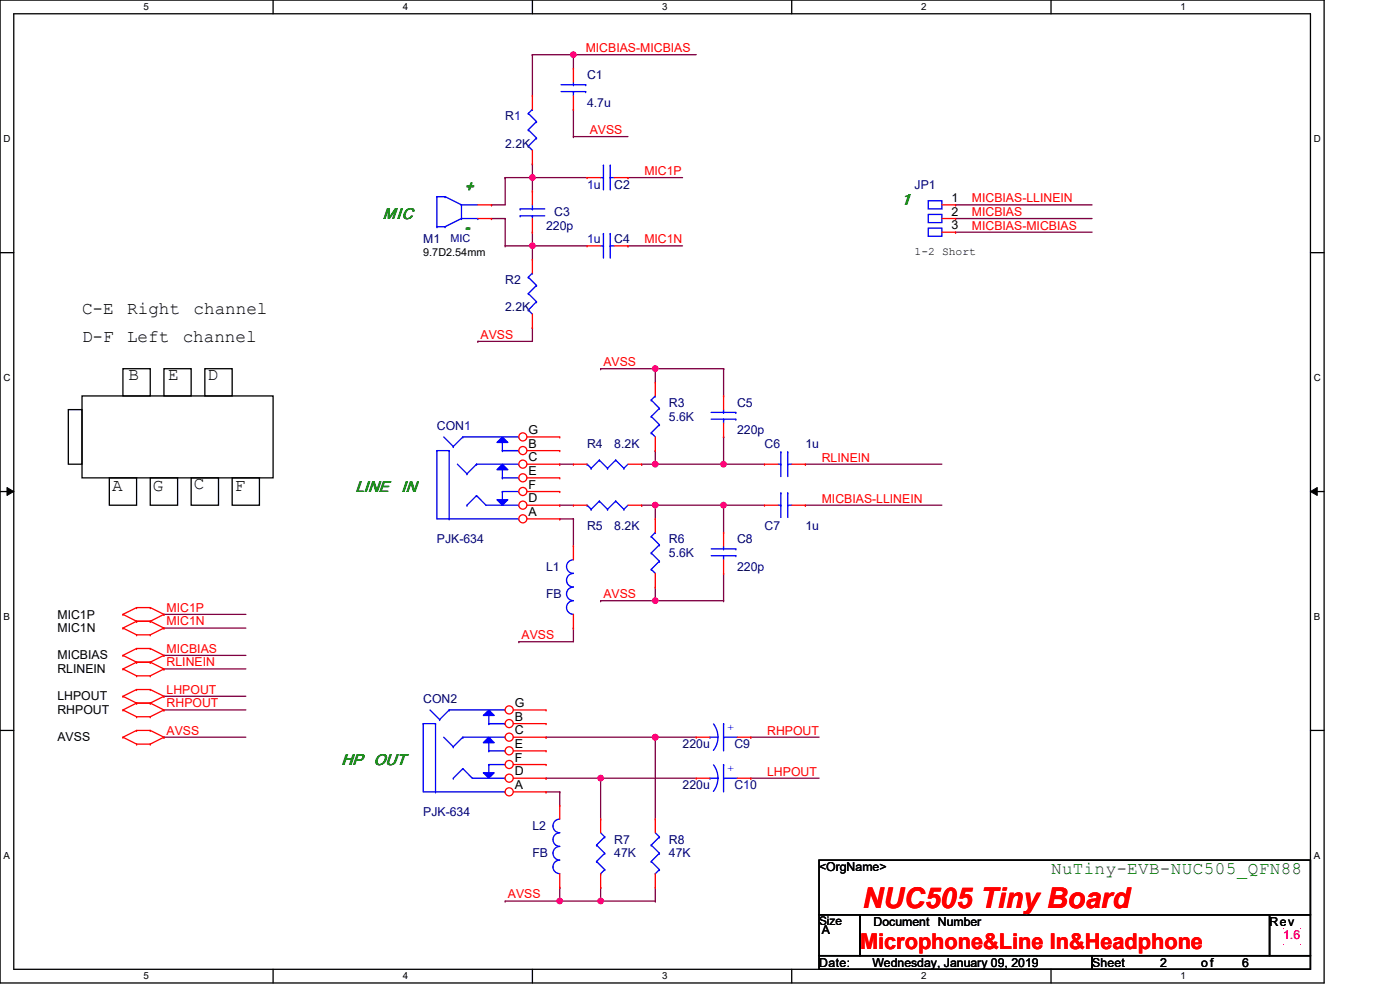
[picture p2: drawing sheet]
<svg xmlns="http://www.w3.org/2000/svg" width="297mm" height="210mm" viewBox="0 0 297 210" stroke-linecap="round" stroke-linejoin="round" font-family="sans-serif">
<path d="M0 0h280.9v208.5h-280.9zM2.9 2.9h275.1v202.7h-275.1z" fill="none" stroke="#000" stroke-width=".28"/>
<g fill="#fff">
<path d="M30.4 .3h1.2v2.3h-1.2z"/>
<path d="M30.4 205.9h1.2v2.3h-1.2z"/>
</g>
<path d="M57.9 0v2.9M57.9 205.6v2.9" fill="none" stroke="#000" stroke-width=".28"/>
<g fill="#fff">
<path d="M85.4 .3h1.2v2.3h-1.2z"/>
<path d="M85.4 205.9h1.2v2.3h-1.2z"/>
</g>
<path d="M112.9 0v2.9M112.9 205.6v2.9" fill="none" stroke="#000" stroke-width=".28"/>
<g fill="#fff">
<path d="M140.4 .3h1.2v2.3h-1.2z"/>
<path d="M140.4 205.9h1.2v2.3h-1.2z"/>
</g>
<path d="M168 0v2.9M168 205.6v2.9" fill="none" stroke="#000" stroke-width=".28"/>
<g fill="#fff">
<path d="M195.5 .3h1.1v2.3h-1.1z"/>
<path d="M195.5 205.9h1.1v2.3h-1.1z"/>
</g>
<path d="M223 0v2.9M223 205.6v2.9" fill="none" stroke="#000" stroke-width=".28"/>
<g fill="#fff">
<path d="M250.5 .3h1.1v2.3h-1.1z"/>
<path d="M250.5 205.9h1.1v2.3h-1.1z"/>
<path d="M.8 28.3h1.5v2.3h-1.5z"/>
<path d="M278.7 28.3h1.5v2.3h-1.5z"/>
<path d="M.8 78.9h1.5v2.3h-1.5z"/>
<path d="M278.7 78.9h1.5v2.3h-1.5z"/>
</g>
<path d="M0 53.6h2.9M278 53.6h2.9" fill="none" stroke="#000" stroke-width=".28"/>
<g fill="#fff">
<path d="M.8 129.6h1.3v2.3h-1.3z"/>
<path d="M278.7 129.6h1.4v2.3h-1.4z"/>
</g>
<path d="M0 104.3h2.9M278 104.3h2.9" fill="none" stroke="#000" stroke-width=".28"/>
<path d="M1.5 103.4l1.4 .9-1.4 .8zM278 104.3l1.4-.9v1.7z" fill="#000"/>
<path d="M1.5 103.4l1.4 .9-1.4 .8zM278 104.3l1.4-.9v1.7z" fill="none" stroke="#000" stroke-width=".21"/>
<g fill="#fff">
<path d="M.7 180.3h1.5v2.3h-1.5z"/>
<path d="M278.7 180.3h1.4v2.3h-1.4z"/>
</g>
<path d="M26.1 78.2h5.8v5.8h-5.8zM34.8 78.2h5.8v5.8h-5.8zM43.5 78.2h5.8v5.8h-5.8zM14.5 86.9h2.9v11.6h-2.9zM17.4 84h40.5v17.4h-40.5zM23.2 101.4h5.8v5.8h-5.8zM31.9 101.4h5.8v5.8h-5.8zM40.6 101.4h5.8v5.8h-5.8zM49.3 101.4h5.7v5.8h-5.7zM0 154.9h2.9M278 154.9h2.9" fill="none" stroke="#000" stroke-width=".28"/>
<g fill="none" stroke="#800040" stroke-width=".28">
<path d="M118.7 98.5h.1M118.7 98.5h2.9M118.7 110.1h.1M118.7 107.2h.1M118.7 110.1h2.9M118.7 107.2h2.9M121.6 110.1h.1M121.6 110.1v5.7M34.8 139h.1M34.8 139h17.4M121.6 133.2h.1M121.6 133.2v2.9"/>
<path d="M34.8 141.9h.1M34.8 150.6h.1M34.8 156.4h.1M34.8 141.9h17.4M34.8 150.6h17.4M34.8 156.4h17.4M127.4 165.1h.1M127.4 165.1h20.3"/>
</g>
<circle cx="127.4" cy="165.1" r=".57" fill="#f0f"/>
<circle cx="127.4" cy="165.1" r=".57" fill="none" stroke="#f0f" stroke-width=".28"/>
<path d="M139 156.4h.1M139 156.4v17.4" fill="none" stroke="#800040" stroke-width=".28"/>
<circle cx="139" cy="156.4" r=".57" fill="#f0f"/>
<circle cx="139" cy="156.4" r=".57" fill="none" stroke="#f0f" stroke-width=".28"/>
<path d="M139 156.4h.1M139 156.4h8.7M127.4 188.2h.1M127.4 188.2v2.9" fill="none" stroke="#800040" stroke-width=".28"/>
<circle cx="127.4" cy="191.1" r=".57" fill="#f0f"/>
<circle cx="127.4" cy="191.1" r=".57" fill="none" stroke="#f0f" stroke-width=".28"/>
<path d="M115.8 156.4h.1M115.8 156.4h23.2M115.8 165.1h.1M115.8 168h.1M115.8 165.1h11.6M115.8 168h2.9M118.7 168h.1M118.7 168v2.9M118.7 188.2h.1M118.7 188.2v2.9" fill="none" stroke="#800040" stroke-width=".28"/>
<circle cx="139" cy="156.4" r=".57" fill="#f0f"/>
<circle cx="139" cy="156.4" r=".57" fill="none" stroke="#f0f" stroke-width=".28"/>
<g fill="none" stroke="#800040" stroke-width=".28">
<path d="M136.1 98.5h.1M136.1 98.5h17.4M139 95.6h.1M139 98.5h.1M139 95.6v2.9M136.1 107.2h.1M136.1 107.2h2.9M139 107.2h.1M139 107.2v2.9M159.3 156.4h.1M159.3 156.4h14.5M127.4 165.1h.1"/>
<path d="M127.4 165.1v8.7M159.3 165.1h.1M159.3 165.1h14.5"/>
</g>
<circle cx="153.5" cy="98.5" r=".57" fill="#f0f"/>
<circle cx="153.5" cy="98.5" r=".57" fill="none" stroke="#f0f" stroke-width=".28"/>
<circle cx="139" cy="98.5" r=".57" fill="#f0f"/>
<circle cx="139" cy="98.5" r=".57" fill="none" stroke="#f0f" stroke-width=".28"/>
<path d="M153.5 92.7h.1M153.5 98.5h.1M153.5 92.7v5.8M153.5 98.5h8.7M139 107.2h.1M139 107.2h14.5" fill="none" stroke="#800040" stroke-width=".28"/>
<circle cx="153.5" cy="107.1" r=".57" fill="#f0f"/>
<circle cx="153.5" cy="107.1" r=".57" fill="none" stroke="#f0f" stroke-width=".28"/>
<circle cx="139" cy="107.1" r=".57" fill="#f0f"/>
<circle cx="139" cy="107.1" r=".57" fill="none" stroke="#f0f" stroke-width=".28"/>
<g fill="none" stroke="#800040" stroke-width=".28">
<path d="M112.9 37.7h.1M112.9 37.7h11.6M139 78.2h.1M139 78.2v2.9M153.5 78.2h.1M153.5 78.2v5.8M170.9 98.5h.1M170.9 98.5h28.9M153.5 107.2h.1M153.5 107.2v5.7M153.5 107.2h8.7M170.9 107.2h.1"/>
<path d="M170.9 107.2h28.9M139 124.5h.1M139 124.5v2.9M34.8 147.7h.1M34.8 147.7h17.4"/>
</g>
<circle cx="112.9" cy="37.7" r=".57" fill="#f0f"/>
<circle cx="112.9" cy="37.7" r=".57" fill="none" stroke="#f0f" stroke-width=".28"/>
<path d="M121.6 11.6h.1M121.6 11.6h26.1M112.9 34.8h.1M112.9 34.8v2.9M112.9 69.5h.1M112.9 69.5v2.9" fill="none" stroke="#800040" stroke-width=".28"/>
<circle cx="121.6" cy="11.6" r=".57" fill="#f0f"/>
<circle cx="121.6" cy="11.6" r=".57" fill="none" stroke="#f0f" stroke-width=".28"/>
<path d="M112.9 52.2h.1M112.9 52.2h11.6M112.9 52.2v2.8" fill="none" stroke="#800040" stroke-width=".28"/>
<circle cx="112.9" cy="52.1" r=".57" fill="#f0f"/>
<circle cx="112.9" cy="52.1" r=".57" fill="none" stroke="#f0f" stroke-width=".28"/>
<g fill="none" stroke="#800040" stroke-width=".28">
<path d="M112.9 11.6h.1M112.9 11.6v8.7M112.9 11.6h8.7M121.6 11.6h.1M121.6 11.6v2.9M107.2 37.7h.1M107.2 37.7h5.7M107.2 37.7v5.8h-2.9M112.9 37.7h.1M112.9 37.7v2.9M121.6 23.2h.1M121.6 23.2v5.8"/>
<path d="M133.2 37.7h.1M133.2 37.7h11.6M104.3 43.5h.1M104.3 46.4h.1M104.3 46.4h2.9M107.2 46.4h.1M107.2 52.2h.1M107.2 46.4v5.8M112.9 49.3h.1M112.9 49.3v2.9h-5.7M133.2 52.2h.1M133.2 52.2h11.6"/>
<path d="M202.7 46.4h.1M202.7 43.5h.1M202.7 49.3h.1M202.7 43.5h29M202.7 46.4h29M202.7 49.3h29M34.8 130.3h.1M34.8 133.2h.1M34.8 130.3h17.4M34.8 133.2h17.4M107.2 191.1h.1M107.2 191.1h31.8"/>
<path d="M118.7 191.1h.1M127.4 191.1h.1M139 191.1h.1M139 188.2v2.9"/>
</g>
<circle cx="118.7" cy="191.1" r=".57" fill="#f0f"/>
<circle cx="118.7" cy="191.1" r=".57" fill="none" stroke="#f0f" stroke-width=".28"/>
<path d="M110.1 136.1h.1M110.1 136.1h11.5M127.4 127.4h.1M127.4 127.4h26.1M139 127.4h.1M153.5 127.4h.1M153.5 121.6v5.8" fill="none" stroke="#800040" stroke-width=".28"/>
<circle cx="139" cy="127.4" r=".57" fill="#f0f"/>
<circle cx="139" cy="127.4" r=".57" fill="none" stroke="#f0f" stroke-width=".28"/>
<path d="M121.6 29h.1M121.6 29h11.6M101.4 72.4h.1M101.4 72.4h11.5M127.4 78.2h.1M127.4 78.2h26.1M153.5 78.2h.1" fill="none" stroke="#800040" stroke-width=".28"/>
<circle cx="139" cy="78.2" r=".57" fill="#f0f"/>
<circle cx="139" cy="78.2" r=".57" fill="none" stroke="#f0f" stroke-width=".28"/>
<g fill="none" stroke="#f00" stroke-width=".28">
<path d="M26.1 139h.1M26.1 130.3h.1M26.1 133.2h.1M26.1 139l2.9 1.5M26.1 130.3l2.9 1.5M26.1 133.2l2.9 1.5M29 137.6h.1M29 128.9h.1M29 131.8h.1M29 134.7h.1M29 137.6l-2.9 1.4M29 137.6h2.9"/>
<path d="M29 128.9l-2.9 1.4M29 128.9h2.9M29 131.8h2.9M29 131.8l-2.9 1.4M29 134.7h2.9M31.9 137.6h.1M31.9 128.9h.1M31.9 131.8h.1M31.9 134.7h.1M31.9 137.6l2.9 1.4M31.9 128.9l2.9 1.4M31.9 131.8l2.9 1.4"/>
<path d="M34.8 139h.1M34.8 130.3h.1M34.8 133.2h.1M34.8 139l-2.9 1.5M34.8 130.3l-2.9 1.5M34.8 133.2l-2.9 1.5M26.1 141.9h.1M26.1 150.6h.1M26.1 147.7h.1M26.1 156.4h.1M26.1 141.9l2.9 1.5M26.1 150.6l2.9 1.4"/>
<path d="M26.1 147.7l2.9 1.4M26.1 156.4l2.9 1.4M29 140.5h.1M29 143.4h.1M29 149.1h.1M29 152h.1M29 146.3h.1M29 154.9h.1M29 157.8h.1M29 140.5h2.9M29 140.5l-2.9 1.4M29 143.4h2.9"/>
<path d="M29 149.1l-2.9 1.5M29 149.1h2.9M29 152h2.9M29 146.3l-2.9 1.4M29 146.3h2.9M29 154.9l-2.9 1.5M29 154.9h2.9M29 157.8h2.9M31.9 140.5h.1M31.9 143.4h.1M31.9 149.1h.1M31.9 152h.1"/>
<path d="M31.9 146.3h.1M31.9 154.9h.1M31.9 157.8h.1M31.9 140.5l2.9 1.4M31.9 149.1l2.9 1.5M31.9 146.3l2.9 1.4M31.9 154.9l2.9 1.5M34.8 141.9h.1M34.8 150.6h.1M34.8 147.7h.1M34.8 156.4h.1M34.8 141.9l-2.9 1.5"/>
<path d="M34.8 150.6l-2.9 1.4M34.8 147.7l-2.9 1.4M34.8 156.4l-2.9 1.4"/>
</g>
<path d="M173.8 182.5h104.2v11.5h-104.2zM173.8 194h8.7v8.7h-8.7zM182.5 194h86.8v8.7h-86.8zM269.3 194h8.7v8.7h-8.7zM173.8 202.7h57.9v2.9h-57.9zM231.7 202.7h46.3v2.9h-46.3z" fill="none" stroke="#000" stroke-width=".28"/>
<g fill="#f0f">
<path d="M272.1 196.8h.2v.2h-.2z"/>
<path d="M275.9 196.8h.2v.2h-.2z"/>
<path d="M275.9 200.3h.2v.2h-.2z"/>
<path d="M272.1 200.3h.2v.2h-.2z"/>
</g>
<path d="M173.8 182.5h104.2v11.5h-104.2zM173.8 194h8.7v8.7h-8.7zM182.5 194h86.8v8.7h-86.8zM269.3 194h8.7v8.7h-8.7zM173.8 202.7h57.9v2.9h-57.9zM231.7 202.7h46.3v2.9h-46.3z" fill="none" stroke="#000" stroke-width=".28"/>
<g fill="#f0f">
<path d="M272.1 196.8h.2v.2h-.2z"/>
<path d="M275.9 196.8h.2v.2h-.2z"/>
<path d="M275.9 200.3h.2v.2h-.2z"/>
<path d="M272.1 200.3h.2v.2h-.2z"/>
</g>
<path d="M173.8 182.5h104.2v11.5h-104.2zM173.8 194h8.7v8.7h-8.7zM182.5 194h86.8v8.7h-86.8zM269.3 194h8.7v8.7h-8.7zM173.8 202.7h57.9v2.9h-57.9zM231.7 202.7h46.3v2.9h-46.3z" fill="none" stroke="#000" stroke-width=".28"/>
<g fill="#f0f">
<path d="M272.1 196.8h.2v.2h-.2z"/>
<path d="M275.9 196.8h.2v.2h-.2z"/>
<path d="M275.9 200.3h.2v.2h-.2z"/>
<path d="M272.1 200.3h.2v.2h-.2z"/>
</g>
<g fill="none" stroke="#00f" stroke-width=".28">
<path d="M127.4 37.7h.6M128 37.7h.1M128 35.1h.1M128 35.1v5.2M129.5 35.1h.1M129.5 37.7h.1M129.5 37.7h.8M129.5 35.1v5.2M92.7 48.1h.1M92.7 41.7h.1M92.7 41.7h1.7M92.7 48.1h1.7"/>
<path d="M92.7 41.7v6.4M94.4 41.7h.1M94.4 48.1h.1M94.4 41.7l3.5 1.8M97.9 43.5h.1M97.9 46.4h.1M97.9 43.5v2.9M97.9 46.4l-3.5 1.7M97.9 43.5h3.5M97.9 46.4h3.5M101.4 46.4h.1M110.3 44.3h.1"/>
<path d="M110.3 45.8h.1M110.3 44.3h5.3M110.3 45.8h5.3M112.1 58.8h.1M112.1 58.8l1.7 1.7M112.9 45.8h.1M112.9 44.3h.1M112.9 57.9h.1M112.9 43.5v.8M112.9 45.8v.6M112.9 57.9l-.8 .9M196.9 45.5h2.9v1.7h-2.9z"/>
<path d="M196.9 48.4h2.9v1.7h-2.9zM196.9 42.6h2.9v1.7h-2.9zM112.1 65.8h.1M112.1 62.3h.1M112.1 65.8l.8 .8M112.1 62.3l1.7 1.7M113.8 64h.1M113.8 60.5h.1M113.8 64l-1.7 1.8M113.8 60.5l-1.7 1.8M124.5 98.5h.1M124.5 98.5l.9 .8"/>
<path d="M125.4 99.3h.1M127.1 97.6h.1M127.1 97.6l1.8 1.7M127.1 97.6l-1.7 1.7M128.9 99.3h.1M130.6 97.6h.1M130.6 97.6l1.8 1.7M130.6 97.6l-1.7 1.7M132.4 99.3h.1M133.2 98.5l-.8 .8M138.2 91.8h.1M138.2 88.3h.1"/>
<path d="M138.2 84.9h.1M138.2 91.8l.8 .9M138.2 88.3l1.7 1.8M138.2 84.9l1.7 1.7M139 84h.1M139 84l-.8 .9M139.9 90.1h.1M139.9 86.6h.1M139.9 90.1l-1.7 1.7M139.9 86.6l-1.7 1.7M165.1 98.5h.6M165.7 98.5h.1"/>
<path d="M165.7 95.9h.1M165.7 95.9v5.2M167.1 95.9h.1M167.1 98.5h.1M167.1 95.9v5.2M167.1 98.5h.9M121.6 118.7a1.44 1.44 0 0 0-1.4 1.5 1.44 1.44 0 0 0 1.4 1.4M124.5 107.2h.1M124.5 107.2l.9 .8M125.4 108h.1M127.1 106.3h.1M127.1 106.3l1.8 1.7"/>
<path d="M127.1 106.3l-1.7 1.7M128.9 108h.1M130.6 106.3h.1M130.6 106.3l1.8 1.7M130.6 106.3l-1.7 1.7M132.4 108h.1M133.2 107.2l-.8 .8M138.2 117.3h.1M138.2 113.8h.1M138.2 117.3l1.7 1.7M138.2 113.8l1.7 1.8M139 112.9h.1"/>
<path d="M139 112.9l-.8 .9M139.9 119h.1M139.9 115.6h.1M139.9 119l-1.7 1.8M139.9 115.6l-1.7 1.7M150.9 117.9h5.2M150.9 116.4h5.2M153.5 116.4h.1M153.5 117.9h.1M153.5 115.8v.6M153.5 117.9v.8M156.1 117.9h.1"/>
<path d="M156.1 116.4h.1M165.1 107.2h.6M165.7 107.2h.1M165.7 104.6h.1M165.7 104.6v5.2M167.1 104.6h.1M167.1 107.2h.1M167.1 107.2h.9M167.1 104.6v5.2M121.6 127.4a1.44 1.44 0 0 0-1.4 1.5 1.44 1.44 0 0 0 1.4 1.4M121.6 121.6a1.45 1.45 0 0 0-1.4 1.5 1.45 1.45 0 0 0 1.4 1.4 1.43 1.43 0 0 0-1.4 1.5 1.43 1.43 0 0 0 1.4 1.4M138.2 120.8h.1"/>
<path d="M138.2 120.8l.8 .8M118.7 179.6a1.45 1.45 0 0 0-1.4 1.4 1.45 1.45 0 0 0 1.4 1.5 1.43 1.43 0 0 0-1.4 1.4 1.43 1.43 0 0 0 1.4 1.4M118.7 173.8a1.45 1.45 0 0 0-1.4 1.4 1.45 1.45 0 0 0 1.4 1.5 1.44 1.44 0 0 0-1.4 1.4 1.44 1.44 0 0 0 1.4 1.4M138.2 179.3h.1M138.2 179.3l1.7 1.7M139 176.7l.9 .8M139.9 177.5h.1M139.9 177.5l-1.7 1.8M150.6 165.1h.1M150.6 165.1h1.7M151.4 162.2l.7 1.4 .2 1.5M152.3 165.1l-.2 1.5-.8 1.3"/>
<path d="M153.5 162.2h.1M153.5 165.1h.1M153.5 162.2v5.8M153.5 165.1h2.9M138.2 182.7h.1M138.2 182.7l1.7 1.8M139 185.3h.1M139.9 181h.1M139.9 184.5h.1M139.9 181l-1.7 1.7M139.9 184.5l-.9 .8"/>
</g>
<g fill="none" stroke="#f00" stroke-width=".28">
<path d="M124.5 37.7h.1M124.5 37.7h2.9M130.3 37.7h2.9M133.2 37.7h.1M101.4 43.5h2.9M101.4 46.4h2.9M104.3 43.5h.1M104.3 46.4h.1M112.9 49.3h.1M112.9 40.6h.1M112.9 55h.1M112.9 40.6v2.9"/>
<path d="M112.9 46.4v2.9M112.9 55v2.9M199.8 43.5h2.9M199.8 46.4h2.9M199.8 49.3h2.9M202.7 43.5h.1M202.7 46.4h.1M202.7 49.3h.1M112.9 69.5h.1M112.9 66.6v2.9M121.6 98.5h.1M121.6 98.5h2.9"/>
<path d="M133.2 98.5h2.9M136.1 98.5h.1M139 95.6h.1M139 81.1h.1M139 81.1v2.9M139 92.7v2.9M162.2 98.5h.1M162.2 98.5h2.9M168 98.5h2.9M170.9 98.5h.1M121.6 107.2h.1M121.6 115.8h.1"/>
<path d="M121.6 107.2h2.9M121.6 115.8v2.9M133.2 107.2h2.9M136.1 107.2h.1M139 110.1h.1M139 110.1v2.8M153.5 112.9h.1M153.5 112.9v2.9M153.5 118.7v2.9M162.2 107.2h.1M162.2 107.2h2.9M168 107.2h2.9"/>
<path d="M170.9 107.2h.1M121.6 133.2h.1M121.6 130.3v2.9M139 124.5h.1M139 121.6v2.9M153.5 121.6h.1M118.7 170.9h.1M118.7 170.9v2.9M139 173.8h.1M139 173.8v2.9M147.7 165.1h.1M147.7 165.1h2.9"/>
<path d="M156.4 165.1h2.9M159.3 165.1h.1M118.7 188.2h.1M118.7 185.3v2.9M139 188.2h.1M139 185.3v2.9"/>
</g>
<path d="M103.7 156.4l1.1 1.1h-2.3z" fill="#00f"/>
<path d="M103.7 156.4l1.1 1.1h-2.3z" fill="none" stroke="#00f" stroke-width=".28"/>
<path d="M102.5 163.9h2.3l-1.1 1.2z" fill="#00f"/>
<g fill="none" stroke="#00f" stroke-width=".28">
<path d="M89.8 153.5h.1M89.8 153.5h2.6M89.8 153.5v14.5h17.4M92.4 153.5h.1M92.4 153.5v14.5M94.1 156.4l2.1 2M96.2 158.4h.1M98.2 156.4h.1M98.2 156.4l-2 2M98.2 156.4h9M103.7 159.3h.1M103.7 153.5h3.5"/>
<path d="M103.7 157.5v1.8M103.7 159.3h3.5M107.2 156.4h.1M107.2 159.3h.1M107.2 153.5h.1M92.4 168h.1M96.2 165.1h.1M98.2 163h.1M98.2 163l2 2.1h7M98.2 163l-2 2.1M102.5 163.9h2.3l-1.1 1.2zM103.7 162.2h.1"/>
<path d="M103.7 162.2v1.7M103.7 162.2h3.5M107.2 168h.1M107.2 165.1h.1M107.2 162.2h.1"/>
</g>
<path d="M103.7 150.6l1.1 1.2h-2.3z" fill="#00f"/>
<path d="M91.2 150.6l2.1 2M93.3 152.6h.1M95.3 150.6h.1M95.3 150.6h11.9M95.3 150.6l-2 2M103.7 150.6l1.1 1.2h-2.3zM103.7 153.5h.1M103.7 153.5h3.5M103.7 151.8v1.7M107.2 153.5h.1M107.2 150.6h.1" fill="none" stroke="#00f" stroke-width=".28"/>
<circle cx="108" cy="156.4" r=".86" fill="#fff"/>
<g fill="none" stroke="#f00" stroke-width=".28">
<path d="M108.9 156.4h6.9M115.8 156.4h.1"/>
<circle cx="108" cy="156.4" r=".86"/>
</g>
<circle cx="108" cy="159.3" r=".86" fill="#fff"/>
<g fill="none" stroke="#f00" stroke-width=".28">
<path d="M108.9 159.3h6.9M115.8 159.3h.1"/>
<circle cx="108" cy="159.3" r=".86"/>
</g>
<circle cx="108" cy="162.2" r=".86" fill="#fff"/>
<g fill="none" stroke="#f00" stroke-width=".28">
<path d="M108.9 162.2h6.9M115.8 162.2h.1"/>
<circle cx="108" cy="162.2" r=".86"/>
</g>
<circle cx="108" cy="165.1" r=".86" fill="#fff"/>
<g fill="none" stroke="#f00" stroke-width=".28">
<path d="M108.9 165.1h6.9M115.8 165.1h.1"/>
<circle cx="108" cy="165.1" r=".86"/>
</g>
<circle cx="108" cy="168" r=".86" fill="#fff"/>
<g fill="none" stroke="#f00" stroke-width=".28">
<path d="M108.9 168h6.9M115.8 168h.1"/>
<circle cx="108" cy="168" r=".86"/>
</g>
<circle cx="108" cy="153.5" r=".86" fill="#fff"/>
<g fill="none" stroke="#f00" stroke-width=".28">
<path d="M108.9 153.5h6.9M115.8 153.5h.1"/>
<circle cx="108" cy="153.5" r=".86"/>
</g>
<circle cx="108" cy="150.6" r=".86" fill="#fff"/>
<g fill="none" stroke="#f00" stroke-width=".28">
<path d="M121.6 14.5h.1M121.6 14.5v2.9M112.9 34.8h.1M112.9 20.3h.1M112.9 20.3v2.9M112.9 31.9v2.9M121.6 23.2h.1M121.6 20.3v2.9M108.9 150.6h6.9M115.8 150.6h.1"/>
<circle cx="108" cy="150.6" r=".86"/>
</g>
<g fill="none" stroke="#00f" stroke-width=".28">
<path d="M119 19.4h5.2M119 18h5.2M121.6 18h.1M121.6 19.4h.1M121.6 17.4v.6M121.6 19.4v.9M124.2 19.4h.1M124.2 18h.1M112.1 31h.1M112.1 27.5h.1M112.1 24.1h.1M112.1 31l.8 .9"/>
<path d="M112.1 27.5l1.7 1.8M112.1 24.1l1.7 1.7M112.9 23.2h.1M112.9 23.2l-.8 .9M113.8 29.3h.1M113.8 25.8h.1M113.8 29.3l-1.7 1.7M113.8 25.8l-1.7 1.7"/>
</g>
<path d="M106.6 98.5l1.1 1.1h-2.3z" fill="#00f"/>
<path d="M106.6 98.5l1.1 1.1h-2.3z" fill="none" stroke="#00f" stroke-width=".28"/>
<path d="M105.4 106h2.3l-1.1 1.2z" fill="#00f"/>
<g fill="none" stroke="#00f" stroke-width=".28">
<path d="M92.7 95.6h.1M92.7 95.6h2.6M92.7 95.6v14.5h17.4M95.3 95.6h.1M95.3 95.6v14.5M97 98.5l2.1 2M101.1 98.5h.1M101.1 98.5l-2 2M101.1 98.5h9M106.6 95.6h3.5M106.6 99.6v1.8M110.1 98.5h.1"/>
<path d="M110.1 95.6h.1M95.3 110.1h.1M99.1 100.5h.1M99.1 107.2h.1M101.1 105.1h.1M101.1 105.1l2 2.1h7M101.1 105.1l-2 2.1M105.4 106h2.3l-1.1 1.2zM106.6 104.3h.1M106.6 101.4h.1M106.6 104.3v1.7M106.6 104.3h3.5"/>
<path d="M106.6 101.4h3.5M110.1 110.1h.1M110.1 107.2h.1M110.1 104.3h.1M110.1 101.4h.1"/>
</g>
<path d="M106.6 92.7l1.1 1.2h-2.3z" fill="#00f"/>
<path d="M94.1 92.7l2.1 2M96.2 94.7h.1M98.2 92.7h.1M98.2 92.7h11.9M98.2 92.7l-2 2M106.6 92.7l1.1 1.2h-2.3zM106.6 95.6h.1M106.6 95.6h3.5M106.6 93.9v1.7M110.1 95.6h.1M110.1 92.7h.1" fill="none" stroke="#00f" stroke-width=".28"/>
<circle cx="110.9" cy="98.5" r=".86" fill="#fff"/>
<g fill="none" stroke="#f00" stroke-width=".28">
<path d="M111.8 98.5h6.9M118.7 98.5h.1"/>
<circle cx="110.9" cy="98.5" r=".86"/>
</g>
<circle cx="110.9" cy="101.4" r=".86" fill="#fff"/>
<g fill="none" stroke="#f00" stroke-width=".28">
<path d="M111.8 101.4h6.9M118.7 101.4h.1"/>
<circle cx="110.9" cy="101.4" r=".86"/>
</g>
<circle cx="110.9" cy="104.3" r=".86" fill="#fff"/>
<g fill="none" stroke="#f00" stroke-width=".28">
<path d="M111.8 104.3h6.9M118.7 104.3h.1"/>
<circle cx="110.9" cy="104.3" r=".86"/>
</g>
<circle cx="110.9" cy="107.2" r=".86" fill="#fff"/>
<g fill="none" stroke="#f00" stroke-width=".28">
<path d="M111.8 107.2h6.9M118.7 107.2h.1"/>
<circle cx="110.9" cy="107.2" r=".86"/>
</g>
<circle cx="110.9" cy="110.1" r=".86" fill="#fff"/>
<g fill="none" stroke="#f00" stroke-width=".28">
<path d="M111.8 110.1h6.9M118.7 110.1h.1"/>
<circle cx="110.9" cy="110.1" r=".86"/>
</g>
<circle cx="110.9" cy="95.6" r=".86" fill="#fff"/>
<g fill="none" stroke="#f00" stroke-width=".28">
<path d="M111.8 95.6h6.9M118.7 95.6h.1"/>
<circle cx="110.9" cy="95.6" r=".86"/>
</g>
<circle cx="110.9" cy="92.7" r=".86" fill="#fff"/>
<g fill="none" stroke="#f00" stroke-width=".28">
<path d="M124.5 52.2h.1M124.5 52.2h2.9M130.3 52.2h2.9M133.2 52.2h.1M111.8 92.7h6.9M118.7 92.7h.1M153.5 84h.1M153.5 92.7h.1M153.5 84v2.9M153.5 89.8v2.9M147.7 156.4h.1M147.7 156.4h2.9"/>
<path d="M156.4 156.4h2.9M159.3 156.4h.1M127.4 173.8h.1M127.4 173.8v2.9M127.4 188.2h.1M127.4 185.3v2.9"/>
<circle cx="110.9" cy="92.7" r=".86"/>
</g>
<g fill="none" stroke="#00f" stroke-width=".28">
<path d="M127.4 52.2h.6M128 52.2h.1M128 49.5h.1M128 49.5v5.3M129.5 49.5h.1M129.5 52.2h.1M129.5 52.2h.8M129.5 49.5v5.3M150.9 88.9h5.2M150.9 87.5h5.2M153.5 87.5h.1M153.5 88.9h.1"/>
<path d="M153.5 86.9v.6M153.5 88.9v.9M156.1 88.9h.1M156.1 87.5h.1M150.6 156.4h.1M150.6 156.4h1.7M151.4 153.6l.7 1.3 .2 1.5M152.3 156.4l-.2 1.5-.8 1.3M153.5 153.5h.1M153.5 156.4h.1M153.5 156.4h2.9M153.5 153.5v5.8"/>
<path d="M126.6 179.3h.1M126.6 179.3l1.7 1.7M127.4 176.7l.9 .8M128.3 177.5h.1M128.3 177.5l-1.7 1.8M126.6 182.7h.1M126.6 182.7l1.7 1.8M127.4 185.3h.1M128.3 181h.1M128.3 184.5h.1M128.3 181l-1.7 1.7M128.3 184.5l-.9 .8"/>
</g>
<circle cx="127.4" cy="165.1" r=".57" fill="#f0f"/>
<circle cx="127.4" cy="165.1" r=".57" fill="none" stroke="#f0f" stroke-width=".28"/>
<circle cx="139" cy="156.4" r=".57" fill="#f0f"/>
<circle cx="139" cy="156.4" r=".57" fill="none" stroke="#f0f" stroke-width=".28"/>
<circle cx="127.4" cy="191.1" r=".57" fill="#f0f"/>
<circle cx="127.4" cy="191.1" r=".57" fill="none" stroke="#f0f" stroke-width=".28"/>
<circle cx="139" cy="156.4" r=".57" fill="#f0f"/>
<circle cx="139" cy="156.4" r=".57" fill="none" stroke="#f0f" stroke-width=".28"/>
<circle cx="153.5" cy="98.5" r=".57" fill="#f0f"/>
<circle cx="153.5" cy="98.5" r=".57" fill="none" stroke="#f0f" stroke-width=".28"/>
<circle cx="139" cy="98.5" r=".57" fill="#f0f"/>
<circle cx="139" cy="98.5" r=".57" fill="none" stroke="#f0f" stroke-width=".28"/>
<circle cx="153.5" cy="107.1" r=".57" fill="#f0f"/>
<circle cx="153.5" cy="107.1" r=".57" fill="none" stroke="#f0f" stroke-width=".28"/>
<circle cx="139" cy="107.1" r=".57" fill="#f0f"/>
<circle cx="139" cy="107.1" r=".57" fill="none" stroke="#f0f" stroke-width=".28"/>
<circle cx="112.9" cy="37.7" r=".57" fill="#f0f"/>
<circle cx="112.9" cy="37.7" r=".57" fill="none" stroke="#f0f" stroke-width=".28"/>
<circle cx="121.6" cy="11.6" r=".57" fill="#f0f"/>
<circle cx="121.6" cy="11.6" r=".57" fill="none" stroke="#f0f" stroke-width=".28"/>
<circle cx="112.9" cy="52.1" r=".57" fill="#f0f"/>
<circle cx="112.9" cy="52.1" r=".57" fill="none" stroke="#f0f" stroke-width=".28"/>
<circle cx="118.7" cy="191.1" r=".57" fill="#f0f"/>
<circle cx="118.7" cy="191.1" r=".57" fill="none" stroke="#f0f" stroke-width=".28"/>
<circle cx="139" cy="127.4" r=".57" fill="#f0f"/>
<circle cx="139" cy="127.4" r=".57" fill="none" stroke="#f0f" stroke-width=".28"/>
<circle cx="139" cy="78.2" r=".57" fill="#f0f"/>
<circle cx="139" cy="78.2" r=".57" fill="none" stroke="#f0f" stroke-width=".28"/>
<text font-size="6.1" fill="#f00" x="183" y="192.6">NUC505 Tiny Board</text>
<text font-size="4.6" fill="#f00" x="182.5" y="201.2">Microphone&amp;Line In&amp;Headphone</text>
<g font-size="3.7">
<text x="17.4" y="66.7">C-E</text>
<text x="27" y="66.7">Right</text>
<text x="41.1" y="66.7">channel</text>
<text x="17.4" y="72.5">D-F</text>
<text x="26.9" y="72.5">Left</text>
<text x="38.8" y="72.5">channel</text>
<text x="27.2" y="80.6">B</text>
<text x="35.6" y="80.6">E</text>
<text x="44" y="80.6">D</text>
<text x="23.8" y="104.1">A</text>
<text x="32.4" y="104.1">G</text>
<text x="41.1" y="103.8">C</text>
<text x="49.8" y="104.1">F</text>
</g>
<text font-size="3.7" fill="#008000" x="223" y="185.4">NuTiny-EVB-NUC505_QFN88</text>
<g font-size="3.4" fill="#008000">
<text x="98.5" y="40.7">+</text>
<text x="81.2" y="46.4">MIC</text>
<text x="191.1" y="43.6">1</text>
<text x="98.5" y="49.4">-</text>
<text x="75.4" y="104.3">LINE</text>
<text x="85.2" y="104.3">IN</text>
<text x="72.5" y="162.2">HP</text>
<text x="79.3" y="162.2">OUT</text>
</g>
<g font-size="2.6" fill="#f00">
<text x="124.2" y="11">MICBIAS-MICBIAS</text>
<text x="125.1" y="28.4">AVSS</text>
<text x="136.7" y="37.1">MIC1P</text>
<text x="206.2" y="45.8">MICBIAS</text>
<text x="206.2" y="42.9">MICBIAS-LLINEIN</text>
<text x="136.7" y="51.6">MIC1N</text>
<text x="206.2" y="48.7">MICBIAS-MICBIAS</text>
<text x="101.9" y="71.8">AVSS</text>
<text x="128" y="77.6">AVSS</text>
<text x="174.3" y="97.9">RLINEIN</text>
<text x="174.3" y="106.6">MICBIAS-LLINEIN</text>
<text x="35.3" y="129.8">MIC1P</text>
<text x="128" y="126.9">AVSS</text>
<text x="35.3" y="132.7">MIC1N</text>
<text x="110.6" y="135.6">AVSS</text>
<text x="35.3" y="138.5">MICBIAS</text>
<text x="35.3" y="141.3">RLINEIN</text>
<text x="35.3" y="147.1">LHPOUT</text>
<text x="35.3" y="150">RHPOUT</text>
<text x="35.3" y="155.8">AVSS</text>
<text x="162.8" y="155.8">RHPOUT</text>
<text x="162.8" y="164.5">LHPOUT</text>
<text x="107.7" y="190.6">AVSS</text>
</g>
<g font-size="2.6" fill="#000080">
<text x="124.5" y="16.8">C1</text>
<text x="124.5" y="22.6">4.7u</text>
<text x="107.2" y="25.5">R1</text>
<text x="107.2" y="31.3">2.2K</text>
<text x="124.5" y="40">1u</text>
<text x="130.3" y="40">C2</text>
<text x="194" y="40">JP1</text>
<text x="117.6" y="45.8">C3</text>
<text x="89.8" y="51.6">M1</text>
<text x="115.8" y="48.7">220p</text>
<text x="124.5" y="51.6">1u</text>
<text x="130.3" y="51.6">C4</text>
<text x="107.2" y="60.3">R2</text>
<text x="107.2" y="66.1">2.2K</text>
<text x="141.9" y="86.3">R3</text>
<text x="141.9" y="89.2">5.6K</text>
<text x="156.4" y="86.3">C5</text>
<text x="92.7" y="91.2">CON1</text>
<text x="124.5" y="95">R4</text>
<text x="130.3" y="95">8.2K</text>
<text x="156.4" y="92.1">220p</text>
<text x="162.2" y="95">C6</text>
<text x="170.9" y="95">1u</text>
<text x="124.5" y="112.4">R5</text>
<text x="130.3" y="112.4">8.2K</text>
<text x="162.2" y="112.4">C7</text>
<text x="170.9" y="112.4">1u</text>
<text x="92.7" y="115.3">PJK-634</text>
<text x="141.9" y="115.3">R6</text>
<text x="141.9" y="118.2">5.6K</text>
<text x="156.4" y="115.3">C8</text>
<text x="115.8" y="121.1">L1</text>
<text x="156.4" y="121.1">220p</text>
<text x="115.8" y="126.9">FB</text>
<text x="89.8" y="149.2">CON2</text>
<text x="144.8" y="158.7">220u</text>
<text x="155.8" y="158.7">C9</text>
<text x="144.8" y="167.4">220u</text>
<text x="155.8" y="167.4">C10</text>
<text x="89.8" y="173.2">PJK-634</text>
<text x="112.9" y="176.1">L2</text>
<text x="130.3" y="179">R7</text>
<text x="141.9" y="179">R8</text>
<text x="112.9" y="181.9">FB</text>
<text x="130.3" y="181.9">47K</text>
<text x="141.9" y="181.9">47K</text>
</g>
<g font-size="2.6">
<text x="201.8" y="42.9">1</text>
<text x="201.8" y="45.8">2</text>
<text x="201.8" y="48.7">3</text>
<text x="112.1" y="95">B</text>
<text x="112.1" y="92.1">G</text>
<text x="112.1" y="97.9">C</text>
<text x="112.1" y="100.8">E</text>
<text x="112.1" y="103.7">F</text>
<text x="112.1" y="106.6">D</text>
<text x="112.1" y="109.5">A</text>
<text x="12.2" y="131.2">MIC1P</text>
<text x="12.2" y="134.1">MIC1N</text>
<text x="12.2" y="139.9">MICBIAS</text>
<text x="12.2" y="142.8">RLINEIN</text>
<text x="12.2" y="148.6">LHPOUT</text>
<text x="12.2" y="151.5">RHPOUT</text>
<text x="109.2" y="155.8">C</text>
<text x="109.2" y="152.9">B</text>
<text x="109.2" y="150">G</text>
<text x="12.2" y="157.3">AVSS</text>
<text x="109.2" y="158.7">E</text>
<text x="109.2" y="161.6">F</text>
<text x="109.2" y="164.5">D</text>
<text x="109.2" y="167.4">A</text>
<text x="173.8" y="184.8">&lt;OrgName&gt;</text>
<text x="185.3" y="196.4">Document Number</text>
<text x="269.3" y="196.4">Rev</text>
<text x="174.4" y="198.1">A</text>
<text x="173.8" y="205">Date:</text>
<text x="185.1" y="205">Wednesday, January 09, 2019</text>
<text x="231.7" y="205">Sheet</text>
<text x="246.1" y="205">2</text>
<text x="254.8" y="205">of</text>
<text x="263.5" y="205">6</text>
</g>
<text font-size="2.6" fill="#f0f" x="272.2" y="199.3">1.6</text>
<text font-size="2.5" x="173.8" y="196.3">Size</text>
<text font-size="2.4" x="194" y="54.1">1-2 Short</text>
<g font-size="2.4" fill="#00f">
<text x="154.3" y="153.5" transform="rotate(90 154.3 153.5)">+</text>
<text x="154.3" y="162.2" transform="rotate(90 154.3 162.2)">+</text>
</g>
<text font-size="2.3" fill="#000080" x="95.6" y="51.3">MIC</text>
<text font-size="2.3" x="89.8" y="54.2">9.7D2.54mm</text>
<g font-size="2.1">
<text x="30.4" y="2.2">5</text>
<text x="85.4" y="2.2">4</text>
<text x="140.4" y="2.2">3</text>
<text x="195.5" y="2.2">2</text>
<text x="250.5" y="2.2">1</text>
<text x=".8" y="30.1">D</text>
<text x="278.7" y="30.1">D</text>
<text x=".8" y="80.8">C</text>
<text x="278.7" y="80.8">C</text>
<text x=".8" y="131.4">B</text>
<text x="278.7" y="131.4">B</text>
<text x=".8" y="182.1">A</text>
<text x="278.7" y="182.1">A</text>
<text x="30.4" y="207.8">5</text>
<text x="85.4" y="207.8">4</text>
<text x="140.4" y="207.8">3</text>
<text x="195.5" y="207.8">2</text>
<text x="250.5" y="207.8">1</text>
</g>
</svg>
